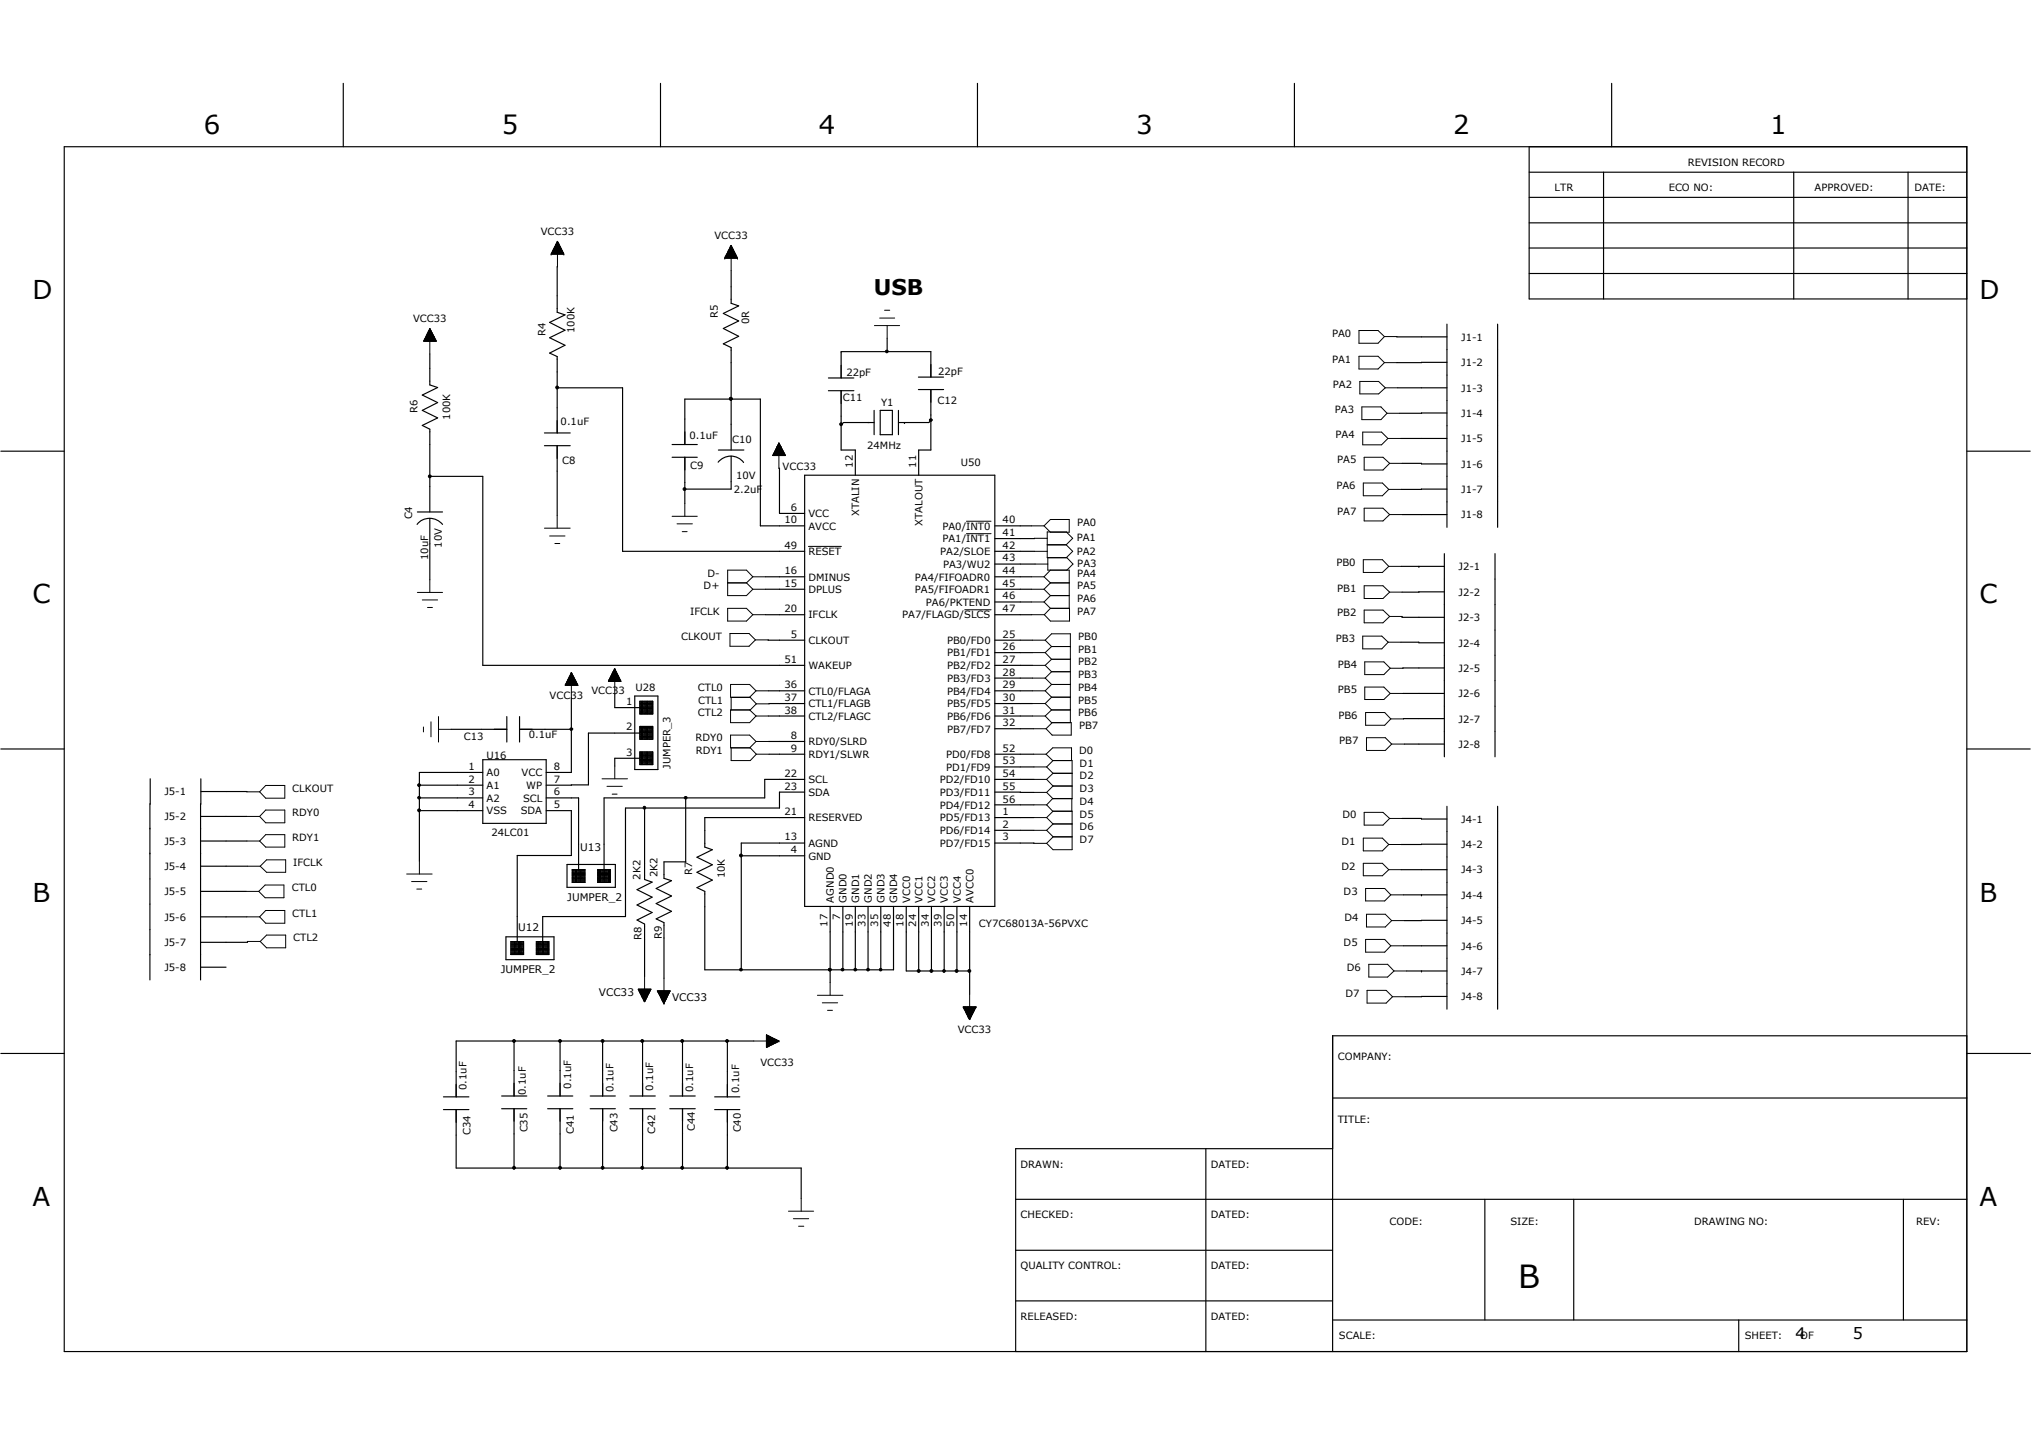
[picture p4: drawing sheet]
<svg xmlns="http://www.w3.org/2000/svg" width="297mm" height="210mm" viewBox="0 0 297 210" stroke-linecap="round" stroke-linejoin="round" font-family="sans-serif">
<g fill="none" stroke="#000" stroke-width=".17">
<path d="M50.2 12.2v9.3M96.6 12.2v9.3M143 12.2v9.3M189.3 12.2v9.3M235.7 12.2v9.3M9.4 21.5h278.3v176.2h-278.3zM81.5 39v6.7l1.1 .4-2.2 1.1 2.2 1.1-2.2 1.1 2.2 1.1-2.2 1.1 1.1 .6v11.1M106.9 39.6v4.8l1.1 .3-2.2 1.1 2.2 1.1-2.2 1.1 2.2 1.2-2.2 1.1 1.1 .5v15M223.6 25.2h64.1M223.6 28.9h64.1M223.6 36.3h64.1M223.6 21.5v22.2h64.1"/>
<path d="M223.6 32.6h64.1M234.5 25.2v18.5M262.3 25.2v18.5M279.1 25.2v18.5M62.9 51.8v4.5l1.1 .4-2.2 1.1 2.2 1.1-2.2 1.1 2.2 1.1-2.2 1.1 1.1 .6v12.1M81.5 56.7h9.6v23.9h26.6M106.9 58.4h.1M121.2 57.1h3.7M121.2 55.3h3.7M123 57.1v8.7h2.1v3.7M129.7 49.5v1.9M134.3 57h3.7"/>
<path d="M134.3 55.2h3.7M136.1 57v8.8h-1.7v3.7M136.1 55.2v-3.8h-13.1v3.9M204.3 49.2l7.3 .1M204.4 56.7h7.2M211.6 47.4v29.7M211.6 53h-7.3M219 47.4v29.7M223.6 40h64.1M.1 66h9.3M61 76.7a2.4 2.4 0 0 1 3.7 0M61 74.9h3.7"/>
<path d="M62.9 69.7h7.7v27.6h47.1M62.9 75.8v9M79.6 65.2h3.8M79.6 63.3h3.8M81.5 65.2v10.2M98.3 66.9h3.7M98.3 65h3.7M100.2 65v-6.6h11v18.5h6.5M100.2 66.9v6.8M105 67.6a2.36 2.36 0 0 1 3.8 0M105.1 65.8h3.7M106.9 66.7v4.8h-6.7"/>
<path d="M113.9 68.5h.1v6.6h3.7M117.7 69.5h27.8v63.1h-27.8zM127.8 60v3.6M127.8 61.8h-4.4l-.4 .3M128.7 60h1.8v3.6h-1.8zM131.4 60v3.6M132.3 61.8h.1M136.1 61.5l-.3 .3h-4.4M145.5 76.9h5.3M151.3 78.7l-5.8 .1M204.8 64.1h6.8M205.1 67.8l6.5 .1"/>
<path d="M205.1 75.3h6.5M211.6 60.4l-6.9 .1M211.6 71.5l-6.7 .1M287.7 66h9.2M112 84.4h5.7M112 86.2h5.7M112 89.9h5.7M112.3 93.6h5.4M145.5 80.6h5.8M145.5 84.4h5.3M145.5 86.2h5.3M145.5 89.9h5.4"/>
<path d="M145.5 93.6h5.5M145.5 97.3h5.5M145.5 82.5h5.9M145.5 88.1h5.3M145.5 95.5h5.5M145.5 99.2h5.5M204.9 93.9l6.3 .1M204.9 82.8h6.3M205.1 90.2v.1h6.1M207.5 82.8h.1M211.2 81v29.7M211.2 86.6h-6.1"/>
<path d="M211.2 97.7h-6M218.6 81v29.7M.1 109.6h9.3M21.9 117.6v25.7M22 113.9v3.7M29.3 117.6v25.7M29.3 119.4h6.8M29.4 113.9v3.7M29.4 115.8h6.7M61.3 114.9h9.3M61.3 116.7h9.3M61.3 118.6h9.3"/>
<path d="M66 106.7h8.1M70.6 111.1h9.3v9.3h-9.3zM70.6 113h-9.3v13M74.1 104.8v3.7M76 106.7h7.6M76 104.8v3.7M79.9 116.7h4.7v10.5M79.9 118.6h3.7v6.5h-8v12.7M83.6 102.1v10.9h-3.7M89.9 101.5v2h3.7M92.8 101.8h3.4v10.8h-3.4zM93.6 102.9h1.9"/>
<path d="M93.6 110.3h1.9M93.6 106.6h1.9M93.6 107.2h-7.5v7.6l-6.2 .1M93.6 102.6h1.9v1.8h-1.9zM93.6 106.3h1.9v1.8h-1.9zM93.6 110h1.9v1.8h-1.9zM93.6 111.8h1.9M93.6 111.6h1.9M93.6 111.4h1.9M93.6 111.3h1.9M93.6 111.1h1.9M93.6 110.9h1.9"/>
<path d="M93.6 110.7h1.9M93.6 110.5h1.9M93.6 110.2h1.9M93.6 107.9h1.9M93.6 107.7h1.9M93.6 107.5h1.9M93.6 107.4h1.9M93.6 107.1h1.9M93.6 107h1.9M93.6 106.8h1.9M93.6 106.4h1.9M93.6 104.4h1.9"/>
<path d="M93.6 104.2h1.9M93.6 104h1.9M93.6 103.8h1.9M93.6 103.6h1.9M93.6 103.5h1.9M93.6 103.3h1.9M93.6 103.1h1.9M93.6 102.7h1.9M93.6 110.9h-3.7v1.2M93.8 102.6v1.8M93.8 106.3v1.8M93.8 110v1.8"/>
<path d="M94 102.6v1.8M94 106.3v1.8M94 110v1.8M94.2 102.6v1.8M94.2 106.3v1.8M94.2 110v1.8M94.3 118.2h.1M94.3 118.2v10.5l1.1 .3-2.2 1.1 2.2 1.1-2.2 1.2 2.2 1.1-2.2 1.1 1.1 .6v7.6M94.4 102.6v1.8M94.4 106.3v1.8M94.4 110v1.8M94.5 102.6v1.8"/>
<path d="M94.5 106.3v1.8M94.5 110v1.8M94.7 102.6v1.8M94.7 106.3v1.8M94.7 110v1.8M94.9 102.6v1.8M94.9 106.3v1.8M94.9 110v1.8M95.1 102.6v1.8M95.1 106.3v1.8M95.1 110v1.8M95.2 102.6v1.8"/>
<path d="M95.2 106.3v1.8M95.2 110v1.8M100.3 116.7v9.4h-3.2v2.4l1.1 .3-2.2 1.2 2.2 1.1-2.2 1.1 2.2 1.1-2.2 1.1 1.1 .6v8.1M112.4 101h5.3M112.4 104.7h5.3M112.4 108.5h5.3M112.5 110.3h5.2M117.7 102.9l-5.2 .1M117.7 114h-5.9v2.7h-23.5v10.5M117.7 115.9h-3.7v2.3h-22.5v15.9h-12.1v3.7M117.7 119.6h-14.6v4.3l1.1 .4-2.3 1.1 2.3 1.1-2.3 1.1 2.3 1.1-2.3 1.1 1.2 .6v11.5h27.6v-9.3M145.5 101h5.5"/>
<path d="M145.5 102.9h5.5M145.5 104.7h5.5M145.5 110.3h5.7M145.5 114h5.7M145.5 115.9h5.7M145.5 119.6h5.7M145.5 106.6h5.6M145.5 112.2h5.7M145.5 117.7h5.7M205.1 119.7l6.5 .1M205.2 101.4h6M205.4 108.8h5.8"/>
<path d="M211.2 105.1l-5.9 .1M211.6 117.9v29.7M219 117.9v29.7M287.7 109.6h9.2M29.3 123h6.8M29.3 126.7h6.9M29.3 130.4h6.7M29.3 134.1h6.8M36.2 137.7v.1h-6.9M74 137h7v3.4h-7zM74.7 138.3h1.9M74.7 137.8h1.9v1.8h-1.9z"/>
<path d="M74.7 139.4h1.9M74.7 139.3h1.9M74.7 139.1h1.9M74.7 138.9h1.9M74.7 138.7h1.9M74.7 138.5h1.9M74.7 138.1h1.9M74.7 138h1.9M74.9 137.8v1.8M75.1 137.8v1.8M75.3 137.8v1.8M75.4 137.8v1.8"/>
<path d="M75.6 137.8v1.8M75.8 137.8v1.8M76 137.8v1.8M76.2 137.8v1.8M76.3 137.8v1.8M76.5 137.8v1.8M78.4 138.3h1.9M78.4 137.8h1.9v1.8h-1.9zM78.4 139.4h1.9M78.4 139.3h1.9M78.4 139.1h1.9M78.4 138.9h1.9"/>
<path d="M78.4 138.7h1.9M78.4 138.5h1.9M78.4 138.1h1.9M78.4 138h1.9M78.6 137.8v1.8M78.7 137.8v1.8M78.9 137.8v1.8M79.1 137.8v1.8M79.3 137.8v1.8M79.5 137.8v1.8M79.7 137.8v1.8M79.9 137.8v1.8"/>
<path d="M80.1 137.8v1.8M82.9 126.4h7.1v3.4h-7.1zM83.7 127.2h1.9v1.9h-1.9zM83.7 128.9h1.9M83.7 128.7h1.9M83.7 128.5h1.9M83.7 128.3h1.9M83.7 128.1h1.9M83.7 127.9h1.9M83.7 127.8h1.9M83.7 127.6h1.9M83.7 127.4h1.9"/>
<path d="M83.8 127.2v1.9M83.9 127.2v1.9M84.2 127.2v1.9M84.3 127.2v1.9M84.5 127.2v1.9M84.7 127.2v1.9M84.9 127.2v1.9M85.1 127.2v1.9M85.3 127.2v1.9M85.4 127.2v1.9M87.4 127.2h1.9v1.9h-1.9zM87.4 128.9h1.9"/>
<path d="M87.4 128.7h1.9M87.4 128.5h1.9M87.4 128.3h1.9M87.4 128.1h1.9M87.4 127.9h1.9M87.4 127.8h1.9M87.4 127.6h1.9M87.4 127.4h1.9M87.5 127.2v1.9M87.7 127.2v1.9M87.8 127.2v1.9M88 127.2v1.9"/>
<path d="M88.2 127.2v1.9M88.4 127.2v1.9M88.6 127.2v1.9M88.8 127.2v1.9M89 127.2v1.9M89.2 127.2v1.9M108.4 125.2h9.3M117.7 123.3h-9.3v18.6M121.4 132.6v11.1M123.3 132.6v9.3M125.1 132.6v9.3M127 132.6v9.3"/>
<path d="M128.8 132.6v9.3M132.5 132.6v9.4h9.3M134.4 132.6v9.4M136.2 132.6v9.4M138.1 132.6v9.4M140 132.6v9.4M141.8 132.6v12.8M145.5 123.3l5.7 .1M145.5 121.5h5.7M204.9 127.2h6.7M205.3 130.9h6.3M205.3 138.3h6.3"/>
<path d="M207.9 130.9h.1M211.6 123.5h-6.7M211.6 134.6l-6.2 .1M.1 154.1h9.3M29.3 141.5h3.8M75.2 152.3h.1M75.2 152.3v8M81.9 152.3h.1M81.9 152.3v8M88.1 152.3h.1M88.1 152.3v8M94 152.3h.1"/>
<path d="M94 152.3v8M99.8 152.3h.1M99.8 152.3v8M106.4 152.3h.1M106.4 152.3v8.1M110.2 152.3h-43.5v8.1M121.4 141.9h.1M134.4 142h.1M136.2 142h.1M138.1 142h.1M140 142h.1M205.7 142h5.9"/>
<path d="M207.9 142h.1M211.6 145.8h-6.1M287.7 151.5h-92.8v46.2M287.7 154.1h9.3M64.9 162.3h3.7M64.9 160.4h3.7M66.7 162.3v8.6h50.5v4.4M73.4 162.2h3.6M73.4 160.3h3.6M75.2 170.9h.1M75.2 162.2v8.7M80.1 162.2h3.7"/>
<path d="M80.1 160.3h3.7M81.9 170.9h.1M81.9 162.2v8.7M86.3 162.2h3.7M86.3 160.3h3.7M88.1 170.9h.1M88.1 162.2v8.7M92.1 162.2h3.7M92.1 160.3h3.7M94 170.9h.1M94 162.2v8.7M98 162.2h3.7"/>
<path d="M98 160.3h3.7M99.8 170.9h.1M99.8 162.2v8.7M104.5 162.3h3.7M104.5 160.4h3.7M106.4 170.9h.1M106.4 162.3v8.6M148.5 175.4h139.2M176.4 168v29.7M194.9 160.6h92.8M194.9 168h-46.4v29.7M217.2 175.4v17.7"/>
<path d="M230.2 175.4v17.7M278.4 175.4v17.7M148.5 182.9h46.4M148.5 190.3h46.4M194.9 193.1h92.8M254.3 193.1v4.6"/>
</g>
<g fill="none" stroke="#000" stroke-width=".15">
<path d="M80.6 37.2h.1M80.6 37.2h1.9M80.6 37.1h1.8M80.7 37h1.7M80.7 37v.2M80.8 36.9h1.5M80.8 36.8v.4M80.8 36.8h1.5M80.9 36.7h1.4M80.9 36.7v.5M80.9 36.7h1.3M80.9 36.6h1.3"/>
<path d="M80.9 36.5v.7M81 36.5h1.1M81 36.4h1.1M81 36.4v.8M81 36.4h1M81.1 36.3h.9v.9M81.1 36.2v1M81.1 36.2h.9M81.1 36.1h.8M81.1 36v1.2M81.2 36h.7M81.2 35.9h.7"/>
<path d="M81.2 35.9v1.3M81.3 35.9h.5M81.3 35.7v1.5M81.3 35.8h.5M81.4 35.7h.3M81.4 35.6v1.6M81.4 35.6h.3M81.4 35.5v1.7M81.5 35.3v1.9M81.5 35.5h.1M81.5 35.4h.1v1.8M81.5 35.3h.1"/>
<path d="M81.5 35.3v3.7M81.5 35.3l-.9 1.9M81.5 35.3l1 1.9M81.7 35.5v1.7M81.7 35.6v1.6M81.8 35.8v1.4M81.9 36v1.2M82 36.1v1.1M82.1 36.4v.8M82.2 36.5v.7M82.3 36.7v.5M82.3 36.9v.3"/>
<path d="M82.4 37v.2M82.5 37.2h.1M106 37.8h.1M106 37.8h1.9M106 37.7h1.8M106 37.6h1.8M106 37.5v.3M106.1 37.5h1.6M106.1 37.4v.4M106.2 37.4h1.5M106.2 37.3h1.5M106.2 37.3v.5"/>
<path d="M106.3 37.3h1.3M106.3 37.2h1.3v.6M106.3 37.1v.7M106.3 37.1h1.2M106.4 37h1.1M106.4 37v.8M106.4 36.8v1M106.4 37h1M106.4 36.9h1M106.5 36.8h.9M106.5 36.7h.8M106.5 36.6v1.2"/>
<path d="M106.6 36.6h.7M106.6 36.5v1.3M106.6 36.5h.6M106.7 36.4h.5M106.8 36.3h.3v1.5M106.8 36.2h.3M106.8 36.2v1.6M106.8 36.2h.2M106.8 36v1.8M106.8 36.1h.2M106.9 36h.1M106.9 35.9v1.9"/>
<path d="M106.9 35.9h.1M106.9 35.9v3.7M106.9 35.9l-.9 1.9M106.9 35.9l1 1.9M107 36v1.8M107 36.1v1.7M107.1 36.4h-.4v1.4M107.2 36.4v1.4M107.3 36.5v1.3M107.3 36.7v1.1M107.4 36.9v.9M107.5 37v.8"/>
<path d="M107.7 37.3v.5M107.7 37.5v.3M107.8 37.6v.2M107.9 37.8h.1M62 49.9h1.8M62 49.8v.1M62.1 49.8h1.7v.1M62.1 49.7h1.6M62.1 49.7v.2M62.1 49.6h1.5v.3M62.1 49.5v.4M62.2 49.5h1.4"/>
<path d="M62.2 49.4h1.3M62.3 49.3h1.2M62.4 49.1h1M62.4 49.1v.8M62.4 49h.9M62.4 48.9v1M62.5 48.9h.8M62.5 48.9h.7M62.5 48.7v1.2M62.6 48.8h.6M62.6 48.7h.6v1.2M62.6 48.6h.5"/>
<path d="M62.6 48.4v1.5M62.7 48.5h.4M62.7 48.4h.3M62.7 48.3v1.6M62.8 48.3h.2M62.8 48.3h.1M62.8 48.1v1.8M62.9 48.1h.1M62.9 48v3.8M62.9 48l-.9 1.9M62.9 48l.9 1.9h-1.8M62.9 48.2h.1"/>
<path d="M62.9 48.2v1.7M63 48.3v1.6M63.1 48.6h-.5v1.3M63.1 48.5v1.4M63.2 48.8v1.1M63.3 48.9v1M63.4 49.1v.8M63.5 49.2h-1.2v.7M63.5 49.4h-1.3v.5M63.5 49.2v.7M63.5 49.4v.5M63.7 49.7v.2"/>
<path d="M81.3 56.5h.3l.1 .2-.1 .1-.1 .1-.2-.1zM106.7 58.2h.3l.1 .1-.1 .2h-.1h-.2zM127.9 47.6h3.7M128.6 46.5h2.2M129.4 45.4h.7M129.6 51.3h.2l.1 .1-.1 .1-.1 .1-.1-.1zM129.7 47.6v1.9M198.8 48.3h2.7l1 .9-1 1h-2.7zM198.8 52.1h2.7l1 .9-1 1h-2.7zM198.9 55.8h2.7l1 .9-1 .9h-2.7zM199.2 59.5h2.8l.9 1-.9 .9h-2.8zM202.5 49.2h1.8"/>
<path d="M202.5 53h1.8M202.6 56.7h1.8M62.7 69.5h.3l.1 .2-.1 .1-.1 .1-.2-.1zM79.6 77.3h3.8M80.4 78.4h2.2M81.1 79.5h.8M81.5 75.4v1.9M98.3 75.5h3.7M99 76.6h2.3M99.8 77.8h.7M100 71.4h.3v.1v.2l-.2 .1-.1-.1zM100.2 73.7v1.8"/>
<path d="M113 66.6h1.8M113 66.5v.1M113.1 66.5h1.7M113.1 66.4h1.7v.2M113.1 66.4v.2M113.2 66.3h1.5M113.2 66.6v-.3h1.5v.3M113.2 66.2h1.4M113.3 66.1h1.3v.5M113.4 66h1.1v.6M113.4 65.9h1.1M113.4 66v.6"/>
<path d="M113.4 66.6v-.8h1.1v.8M113.4 65.7h1M113.5 65.7h.9v.9M113.5 65.6v1M113.5 65.6h.8M113.6 65.5h.7v1.1M113.6 65.4v1.2M113.6 65.4h.7M113.6 65.4h.7v1.2M113.6 65.3v1.3M113.7 65.3h.5M113.7 65.2h.5v1.4"/>
<path d="M113.7 65.2v1.4M113.7 65.2h.4M113.8 65.1h.3v1.5M113.8 65v1.6M113.8 65h.2M113.9 64.9h.1v1.7M113.9 64.9v1.7M113.9 64.8h.1M113.9 64.8v3.7M113.9 64.8l-.9 1.8M113.9 64.8l1 1.8h-1.9M113.9 64.9h.1"/>
<path d="M114.6 66.1h-1.3v.5M118.2 79.9h4.9M122.9 61.9h.3v.2v.1l-.2 .1-.1-.1zM136 61.3h.3l.1 .1-.1 .2h-.2h-.1zM141.3 76.2h3.6M141.3 78.1h3.6M150.8 76.9h1.9M151.3 78.7h1.9M152.7 76.9l.9-.9h2.8v1.9h-2.8zM153.2 77.8h2.8l.9 .9-.9 1h-2.8zM199.3 63.2h2.8l.9 .9-.9 1h-2.8zM199.4 70.7h2.8l.9 .9-.9 .9h-2.8z"/>
<path d="M199.5 66.9h2.8l.9 .9-.9 .9h-2.8zM199.5 74.3h2.8l.9 1-.9 .9h-2.8zM202.9 60.5h1.8M203 64.1h1.8M203.1 71.6h1.8M203.2 67.8h1.9M203.2 75.3h1.9M61 86.7h3.7M61.8 87.8h2.2M62.5 88.9h.7M62.9 84.8v1.9M82.8 100v.2"/>
<path d="M82.8 100h1.6M82.8 99.9h1.5M82.8 99.8v.4M82.9 99.8h1.4M82.9 99.7h1.4v.5M83 99.6h1.2M83.1 99.4h1M83.1 99.4v.8M83.1 99.3h.9M83.1 99.2v1M83.2 99.2h.8M83.2 99.1h.7"/>
<path d="M83.2 99v1.2M83.3 99.1h.6M83.3 99h.6M83.3 98.9h.5M83.3 98.9v1.3M83.4 98.8h.4v1.4M83.4 98.7h.3M83.4 98.6v1.6M83.5 98.6h.2M83.5 98.6h.1M83.5 98.5v1.7M83.6 98.4h.1"/>
<path d="M83.6 98.4v3.7M83.6 98.4l-.9 1.8M83.6 98.4l.9 1.8h-1.8M83.6 98.5h.1M83.6 98.5v1.7M83.7 98.7v1.5M83.8 98.8h-.4v1.4M83.9 99v1.2M83.9 99.1v1.1M84 99.3v.9M84.1 99.4v.8M84.2 99.5h-1.2v.7"/>
<path d="M84.2 99.7h-1.3v.5M84.2 99.6v.6M84.3 99.9v.3M84.4 100v.2M89 99.6l1.8 .1M89 99.5h1.8M89 99.6v.1M89.1 99.4h1.6v.3M89.1 99.4v.3M89.1 99.4h1.6M89.2 99.3h1.4v.4M89.2 99.3v.4"/>
<path d="M89.2 99.2h1.4M89.2 99.1h1.3v.6M89.2 99.1v.6M89.3 99.1h1.2M89.3 99h1.2v.7M89.3 99v.7M89.4 98.9h1M89.4 99.7v-.9h1v.9M89.4 98.8h1M89.4 98.7h.9v1M89.4 98.6v1.1M89.5 98.6h.8"/>
<path d="M89.5 98.6h.8v1.1M89.6 98.4h.6v1.3M89.7 98.3h.4v1.4M89.7 98.2v1.5M89.7 98.2h.4M89.7 98.1h.3v1.6M89.7 98v1.7M89.8 98h.2M89.8 98h.2v1.7M89.8 97.9v1.8M89.9 97.9h.1M89.9 97.8h.1"/>
<path d="M89.9 97.8l-.9 1.9h1.8M89.9 97.8v3.7M89.9 97.8l.9 1.9M90.2 98.3h-.6v1.4M90.3 98.5h-.8v1.2M106.4 85.3h2.8M106.4 89h2.8l.9 .9-.9 .9h-2.8zM106.8 92.7h2.8l.9 .9-.9 .9h-2.8zM109.2 85.3l.9 .9M110.1 86.2h1.9M110.1 84.4l-.9-1h-2.8v3.7h2.8l.9-.9M110.1 84.4h1.9"/>
<path d="M110.1 84.4l-.9 .9M110.1 89.9h1.9M110.5 93.6h1.8M141.1 89.2h3.8M150.8 86.2h1.9M150.8 84.4h1.9M150.8 88.1h1.9M150.9 89.9h1.8M151 93.6h1.9M151 95.5h1.9M151 97.3h1.9M151 99.2h1.9"/>
<path d="M151.3 80.6h1.9M151.4 82.5h1.8M152.7 86.2l.9 .9M152.7 84.4l.9 .9M152.7 88.1l.9 .9M152.9 93.6l.9 1M152.9 93.6l.9-.9h2.7v13M152.9 95.5l.9 .9M152.9 97.3l.9 1M152.9 99.2l.9 .9M153.2 81.6v1.8h3.2v5.6M153.6 87.1h2.8"/>
<path d="M153.6 85.3h2.8M153.6 85.3l-.9 .9M153.6 83.4l-.9 1M153.6 89h2.8v1.8h-2.8l-.9-.9M153.6 87.1l-.9 1M153.6 89l-.9 .9M153.8 94.6h2.7M153.8 96.4h2.7M153.8 94.6l-.9 .9M153.8 98.3h2.7M153.8 96.4l-.9 .9M153.8 98.3l-.9 .9"/>
<path d="M156 81.6l.9-1-.9-.9h-2.8v1.9h2.8l.9 .9-.9 .9M199.3 93h2.8l.9 .9-.9 1h-2.8zM199.4 81.9h2.8l.9 .9-.9 .9h-2.8zM199.5 85.7h2.8l.9 .9-.9 .9h-2.8zM199.5 89.2h2.8l.9 1-.9 .9h-2.8zM199.6 96.8h2.8l.9 .9-.9 1h-2.8zM203 93.9h1.9M203.1 82.8h1.8M203.2 86.6h1.9M203.2 90.2h1.9M203.3 97.7h1.9M36.1 115.8h1.9"/>
<path d="M36.1 119.4h1.9M38.9 114.9h2.8v1.9h-2.8l-.9-1zM38.9 118.5h2.8v1.9h-2.8l-.9-1zM61.1 114.7h.3l.1 .2-.1 .1-.1 .1-.2-.1zM61.1 116.6h.3l.1 .1-.1 .1-.1 .1-.2-.1zM61.1 118.4h.3l.1 .1-.1 .2h-.1h-.2zM61.9 106.3v.8M63 105.6v2.2M64.1 106.7h1.9M64.1 104.8v3.7M82.7 100.2h1.8M82.7 100.1v.1"/>
<path d="M82.8 100.1h1.7M83.4 106.5h.3l.1 .1-.1 .2h-.1h-.2zM84.5 100.2h.1M88 113.9h3.8M88.8 115h2.2M89.5 116.2h.8M89.9 112.1v1.8M94.1 118h.3v.3l-.2 .1-.1-.1zM100.1 116.6h.3l.1 .1-.1 .1-.1 .1-.2-.1zM106.8 100.1h2.8l1 .9-1 1h-2.8zM106.9 109.4v1.9h2.8l.9-1M109.6 103.8l1 .9"/>
<path d="M110.6 101h1.8M110.6 104.7h1.8M110.6 108.5l-1-1h-2.8v1.9h2.9l.9 .9M110.6 108.5h1.8M110.6 108.5l-1 .9M110.6 103l-.9 .8h-2.9v1.9h2.8l1-1M110.6 110.3h1.9M110.6 103l-.9-1h-2.8v1.8M110.6 103h1.9M151 101h1.9M151 102.9h1.9M151 104.7h1.9"/>
<path d="M151.1 106.6h1.9M151.2 110.3h1.8M151.2 112.2h1.9M151.2 114h1.9M151.2 115.9h1.9M151.2 117.7h1.9M151.2 119.6h1.9M152.9 101l.9 1M152.9 102.9l.9 .9M152.9 104.7l.9 1h2.9v1.8h-2.8l-.9-.9M153 110.3l1 1h2.8v5.5h-2.8l-.9-.9M153 110.3l1-.9h2.7v1.9"/>
<path d="M153.1 112.2l.9 .9M153.1 117.7l.9 1h2.8v3.7h-2.8l-.9-.9M153.1 114l.9 1M153.1 117.7l.9-.9h2.8v1.9M153.1 119.6l.9 .9M153.8 100.1h2.7M153.8 102h2.7M153.8 100.1l-.9 .9M153.8 103.8h2.7M153.8 102l-.9 .9M153.8 103.8l-.9 .9M153.9 105.7l-.9 .9"/>
<path d="M154 113.1h2.8M154 111.3l-.9 .9M154 115h2.8M154 113.1l-.9 .9M154 115l-.9 .9M154 118.7l-.9 .9M199.5 118.8h2.8l.9 .9-.9 1h-2.8zM199.6 100.5h2.8l.9 .9-.9 .9h-2.8zM199.7 104.2h2.8l.9 1-.9 .9h-2.8zM199.9 107.9h2.7l.9 .9-.9 1h-2.7zM203.2 119.7h1.9M203.3 101.4h1.9"/>
<path d="M203.4 105.2h1.9M203.5 108.8h1.9M36 130.4h1.8M36.1 123h1.9M36.1 134.1h1.9M36.2 126.7h1.9M36.2 137.7h1.9M38.8 129.5h2.7v1.8h-2.7l-1-.9zM38.9 122.1h2.8v1.8h-2.8l-.9-.9zM38.9 133.2h2.8v1.8h-2.8l-.9-.9zM39 125.8h2.8v1.8h-2.8l-.9-.9zM39 136.8h2.8v1.8h-2.8l-.9-.9z"/>
<path d="M59.5 127.8h3.7M60.2 128.9h2.2M61 130h.7M61.3 126v1.8M108.2 125h.3l.1 .1-.1 .2h-.1h-.2zM151.2 121.5h1.9M151.2 123.4h1.9M154 122.4h2.8v1.9h-2.8l-.9-.9zM154 120.5h2.8M154 120.5l-.9 1M199.4 126.3h2.8l.9 .9-.9 .9h-2.8zM199.4 122.6h2.8l.9 .9-.9 1h-2.8z"/>
<path d="M199.7 130h2.8l.9 .9-.9 .9h-2.8zM199.7 137.4h2.8l.9 .9-.9 1h-2.8zM199.9 133.7h2.7l.9 1-.9 .9h-2.7zM203.1 123.5h1.8M203.1 127.2h1.8M203.4 130.9h1.9M203.4 138.3h1.9M203.5 134.7h1.9M75 152.1h.3l.1 .2-.1 .1-.1 .1-.2-.1zM81.8 152.1h.2l.1 .2-.1 .1-.1 .1-.1-.1zM88 152.1h.3v.2v.1l-.2 .1-.1-.1zM93.3 144.7h1.9l-.9 1.8z"/>
<path d="M93.4 144.7v.1h1.8M93.4 144.9h1.7M93.5 145h1.6M93.5 144.7v.2h1.6M93.6 145.2h1.4M93.6 144.7v.4h1.4v-.4M93.6 144.7v.5h1.4M93.6 145.3h1.3M93.7 144.7v.7h1.2M93.7 145.5h1.1M93.8 144.7v.8h1M93.8 152.1h.3v.2v.1l-.2 .1-.1-.1z"/>
<path d="M93.8 145.6h.9M93.8 145.7h.9M93.8 144.7v1M93.8 145.8h.9M93.9 145.8h.8M93.9 144.7v1.2M93.9 145.9h.7M94 144.7v1.3M94 146h.5M94.1 144.7v1.4h.4M94.1 146.3h.3M94.1 144.7v1.6"/>
<path d="M94.2 146.4h.2M94.2 146.3h.2M94.2 144.7v1.8M94.2 146.5h.1M94.3 142.8v3.7M94.4 144.7v1.7M94.4 144.7v1.5h-.3M94.5 144.7v1.4M94.6 144.7v1.3h-.6M94.7 144.7v1.1M94.7 144.7v.9M94.8 144.7v.8"/>
<path d="M94.9 144.7v.6M95 144.7v.5M95.1 144.7v.2M95.2 144.7h.1M96.2 144.9v.2h1.8M96.3 144.9v.3M96.3 145.2h1.6M96.3 144.9v.4h1.5v-.4M96.4 145.4h1.4M96.4 144.9v.6M96.5 145.5h1.2M96.5 145.7h1.2"/>
<path d="M96.5 144.9v.7M96.6 145.8h1M96.6 144.9v.9M96.6 144.9v1.1M96.7 146h.8M96.7 144.9v1.2M96.8 146.1h.6M96.8 144.9v1.4M96.9 146.3h.5M96.9 144.9v1.5M96.9 146.4h.4M96.9 144.9v1.7"/>
<path d="M97 146.6h.2M97 144.9v1.8M97.1 146.7h.1M97.1 146.8h.1M97.1 143.1v3.7M97.2 144.9v1.7h-.2M97.2 144.9v1.6h-.3M97.3 144.9v1.4h-.4M97.4 144.9v1.3h-.6M97.5 144.9v1.1h-.8M97.5 144.9v1h-.9M97.6 144.9v.9h-1"/>
<path d="M97.7 144.9v.7h-1.2M97.7 144.9v.6h-1.3M97.9 144.9v.3h-1.6M98 144.9l-1.8 .1M98 144.9h-1.9l1 1.9M98 144.9l-.9 1.9M99.6 152.1h.3l.1 .2-.1 .1-.1 .1-.2-.1zM106.2 152.1h.3v.2v.1l-.2 .1-.1-.1zM108.2 141.7h.3l.1 .1-.1 .2h-.1h-.2zM110.2 152.3h3.7M112.1 151.8h.9v.9M112.1 151.9h1.1v.8"/>
<path d="M112.1 152h1.3v.6M112.1 152.1h1.4v.4M112.1 152.1h1.5v.3M112.1 152.2h1.7v.2M112.1 151.4v1.8l1.8-.9M112.1 151.4l1.8 .9M112.1 153.2h.1M112.1 153.1h.2M112.1 151.6h.4v1.4h-.4M112.1 153h.5M112.1 152.9h.7M112.1 152.8h.8"/>
<path d="M112.1 152.7h1M112.1 152.5h1.5M112.1 152.4h1.6M112.1 152.4h1.8M112.1 151.8h.8v1M112.1 151.7h.6v1.2M112.1 151.6h.5v1.4M112.1 151.5h.2v1.6M112.1 151.4v1.8M112.2 151.4v1.8M112.4 151.5v1.6M112.5 151.6v1.4"/>
<path d="M112.6 151.7v1.2M112.8 151.8v1M113 151.8v1M113.1 151.9v.8M113.3 151.9v.8h-1.2M113.4 152v.6h-1.3M113.6 152.1v.4M113.7 152.2v.2M113.9 152.3h.1M119.5 145.6h3.8M120.3 146.7h2.2M121 147.8h.7"/>
<path d="M121.2 141.7h.3l.1 .1-.1 .2h-.1h-.2zM121.4 143.7v1.9M123.1 141.7h.3v.1v.2h-.2h-.1zM124.9 141.7h.3l.1 .1-.1 .2h-.1h-.2zM126.8 141.7h.3l.1 .1-.1 .2h-.1h-.2zM128.7 141.7h.2v.3h-.1h-.1zM134.2 141.9h.3l.1 .1-.1 .2h-.1h-.2zM136.1 141.9h.3v.1v.2h-.2h-.1zM137.9 141.9h.3v.3h-.2h-.1zM139.8 141.9h.2l.1 .1-.1 .2h-.1h-.1zM140.9 147.3h.1M140.9 147.3l.9 1.8"/>
<path d="M140.9 147.3h1.8M140.9 147.4h1.8M141 147.5h1.6M141 147.3v.2h1.7M141 147.3v.3h1.6M141.1 147.7h1.4M141.1 147.3v.4h1.4v-.4M141.1 147.8h1.3M141.2 147.3v.6h1.2M141.2 147.3v.7h1.2M141.3 147.3v.9h1M141.3 148.1h1"/>
<path d="M141.3 148.3h.9M141.4 147.3v1.1h.8M141.4 148.4h.8M141.5 148.6h.6M141.5 148.5h.6M141.5 147.3v1.2M141.6 147.3v1.4h.4M141.6 148.8h.4M141.6 147.3v1.5M141.6 141.9h.3l.1 .1-.1 .2h-.1h-.2zM141.6 148.9h.3M141.7 147.3v1.7h.2"/>
<path d="M141.7 149h.2M141.8 149.1h.1M141.8 147.3v1.8M141.8 145.4v3.7M141.9 147.3v1.8M141.9 147.3v1.6M142 147.3v1.5M142.1 147.3v1.3h-.5M142.1 147.3v1.2M142.2 147.3v1M142.3 147.3v.9M142.4 147.3v.7h-1.2"/>
<path d="M142.4 147.3v.6M142.6 147.3v.3M142.7 147.3v.1M142.7 147.3h.1M142.7 147.3l-.9 1.8M199.9 144.9h2.8l1 .9-1 .9h-2.8zM200.2 141.1h2.7l1 .9-1 .9h-2.7zM203.7 145.8h1.8M203.9 142h1.8M75 170.7h.3l.1 .1-.1 .2h-.1h-.2zM81.8 170.7h.2l.1 .1-.1 .2h-.1h-.1zM88 170.7h.3v.1v.2h-.2h-.1z"/>
<path d="M93.8 170.7h.3v.1v.2h-.2h-.1zM99.6 170.7h.3l.1 .1-.1 .2h-.1h-.2zM106.2 170.7h.3v.1v.2h-.2h-.1zM115.3 177.2h3.7M116 178.3h2.3M116.8 179.4h.8M117.2 175.3v1.9"/>
</g>
<g fill="#000">
<path d="M81.3 56.5h.3l.1 .2-.1 .1-.1 .1-.2-.1z" fill-rule="evenodd"/>
<path d="M106.7 58.2h.3l.1 .1-.1 .2h-.1h-.2z" fill-rule="evenodd"/>
<path d="M106.7 58.2h.3l.1 .1-.1 .2h-.1h-.2z" fill-rule="evenodd"/>
<path d="M129.6 51.3h.2l.1 .1-.1 .1-.1 .1-.1-.1z" fill-rule="evenodd"/>
<path d="M62.7 69.5h.3l.1 .2-.1 .1-.1 .1-.2-.1z" fill-rule="evenodd"/>
<path d="M100 71.4h.3v.1v.2l-.2 .1-.1-.1z" fill-rule="evenodd"/>
<path d="M122.9 61.9h.3v.2v.1l-.2 .1-.1-.1z" fill-rule="evenodd"/>
<path d="M136 61.3h.3l.1 .1-.1 .2h-.2h-.1z" fill-rule="evenodd"/>
<path d="M61.1 114.7h.3l.1 .2-.1 .1-.1 .1-.2-.1z" fill-rule="evenodd"/>
<path d="M61.1 116.6h.3l.1 .1-.1 .1-.1 .1-.2-.1z" fill-rule="evenodd"/>
<path d="M61.1 118.4h.3l.1 .1-.1 .2h-.1h-.2z" fill-rule="evenodd"/>
<path d="M83.4 106.5h.3l.1 .1-.1 .2h-.1h-.2z" fill-rule="evenodd"/>
<path d="M94.1 118h.3v.3l-.2 .1-.1-.1z" fill-rule="evenodd"/>
<path d="M100.1 116.6h.3l.1 .1-.1 .1-.1 .1-.2-.1z" fill-rule="evenodd"/>
<path d="M108.2 125h.3l.1 .1-.1 .2h-.1h-.2z" fill-rule="evenodd"/>
<path d="M75 152.1h.3l.1 .2-.1 .1-.1 .1-.2-.1z" fill-rule="evenodd"/>
<path d="M81.8 152.1h.2l.1 .2-.1 .1-.1 .1-.1-.1z" fill-rule="evenodd"/>
<path d="M88 152.1h.3v.2v.1l-.2 .1-.1-.1z" fill-rule="evenodd"/>
<path d="M93.8 152.1h.3v.2v.1l-.2 .1-.1-.1z" fill-rule="evenodd"/>
<path d="M99.6 152.1h.3l.1 .2-.1 .1-.1 .1-.2-.1z" fill-rule="evenodd"/>
<path d="M106.2 152.1h.3v.2v.1l-.2 .1-.1-.1z" fill-rule="evenodd"/>
<path d="M108.2 141.7h.3l.1 .1-.1 .2h-.1h-.2z" fill-rule="evenodd"/>
<path d="M121.2 141.7h.3l.1 .1-.1 .2h-.1h-.2z" fill-rule="evenodd"/>
<path d="M121.2 141.7h.3l.1 .1-.1 .2h-.1h-.2z" fill-rule="evenodd"/>
<path d="M123.1 141.7h.3v.1v.2h-.2h-.1z" fill-rule="evenodd"/>
<path d="M124.9 141.7h.3l.1 .1-.1 .2h-.1h-.2z" fill-rule="evenodd"/>
<path d="M126.8 141.7h.3l.1 .1-.1 .2h-.1h-.2z" fill-rule="evenodd"/>
<path d="M128.7 141.7h.2v.3h-.1h-.1z" fill-rule="evenodd"/>
<path d="M134.2 141.9h.3l.1 .1-.1 .2h-.1h-.2z" fill-rule="evenodd"/>
<path d="M136.1 141.9h.3v.1v.2h-.2h-.1z" fill-rule="evenodd"/>
<path d="M137.9 141.9h.3v.3h-.2h-.1z" fill-rule="evenodd"/>
<path d="M139.8 141.9h.2l.1 .1-.1 .2h-.1h-.1z" fill-rule="evenodd"/>
<path d="M141.6 141.9h.3l.1 .1-.1 .2h-.1h-.2z" fill-rule="evenodd"/>
<path d="M75 170.7h.3l.1 .1-.1 .2h-.1h-.2z" fill-rule="evenodd"/>
<path d="M81.8 170.7h.2l.1 .1-.1 .2h-.1h-.1z" fill-rule="evenodd"/>
<path d="M88 170.7h.3v.1v.2h-.2h-.1z" fill-rule="evenodd"/>
<path d="M93.8 170.7h.3v.1v.2h-.2h-.1z" fill-rule="evenodd"/>
<path d="M99.6 170.7h.3l.1 .1-.1 .2h-.1h-.2z" fill-rule="evenodd"/>
<path d="M106.2 170.7h.3v.1v.2h-.2h-.1z" fill-rule="evenodd"/>
</g>
<text font-size="4.7" x="222" y="188.3">B</text>
<g font-size="3.8">
<text x="29.8" y="19.6">6</text>
<text x="73.4" y="19.6">5</text>
<text x="119.8" y="19.6">4</text>
<text x="166.2" y="19.6">3</text>
<text x="212.5" y="19.6">2</text>
<text x="258.9" y="19.6">1</text>
<text x="4.7" y="43.7">D</text>
<text x="289.5" y="43.7">D</text>
<text x="4.7" y="88.2">C</text>
<text x="289.5" y="88.2">C</text>
<text x="4.7" y="131.9">B</text>
<text x="289.5" y="131.9">B</text>
<text x="4.7" y="176.4">A</text>
<text x="289.5" y="176.4">A</text>
</g>
<text font-size="3.2" x="127.8" y="43.1">USB</text>
<g font-size="2.3">
<text x="262.6" y="195.8">4</text>
<text x="271" y="195.8">5</text>
</g>
<g font-size="1.5">
<text x="227.4" y="28">LTR</text>
<text x="244" y="28">ECO NO:</text>
<text x="246.8" y="24.3">REVISION RECORD</text>
<text x="265.4" y="28">APPROVED:</text>
<text x="280" y="28">DATE:</text>
<text x="79.1" y="34.4">VCC33</text>
<text x="104.5" y="35">VCC33</text>
<text x="60.4" y="47.2">VCC33</text>
<text x="105" y="46.5" transform="rotate(-90 105 46.5)">R5</text>
<text x="109.6" y="47.4" transform="rotate(-90 109.6 47.4)">0R</text>
<text x="79.8" y="49.1" transform="rotate(-90 79.8 49.1)">R4</text>
<text x="84" y="48.7" transform="rotate(-90 84 48.7)">100K</text>
<text x="194.8" y="49.2">PA0</text>
<text x="194.8" y="53">PA1</text>
<text x="213.7" y="49.8">J1-1</text>
<text x="213.7" y="53.6">J1-2</text>
<text x="123.3" y="58.7">C11</text>
<text x="123.8" y="55">22pF</text>
<text x="128.9" y="59.4">Y1</text>
<text x="137.1" y="59.1">C12</text>
<text x="137.2" y="54.9">22pF</text>
<text x="194.9" y="56.7">PA2</text>
<text x="213.7" y="57.3">J1-3</text>
<text x="61" y="60.5" transform="rotate(-90 61 60.5)">R6</text>
<text x="65.8" y="61.4" transform="rotate(-90 65.8 61.4)">100K</text>
<text x="82" y="62.2">0.1uF</text>
<text x="100.8" y="64.2">0.1uF</text>
<text x="107.1" y="64.9">C10</text>
<text x="126.8" y="65.7">24MHz</text>
<text x="195.2" y="60.5">PA3</text>
<text x="195.3" y="64.1">PA4</text>
<text x="213.7" y="61">J1-4</text>
<text x="213.7" y="64.7">J1-5</text>
<text x="82.2" y="67.9">C8</text>
<text x="101" y="68.6">C9</text>
<text x="107.7" y="70.1">10V</text>
<text x="114.5" y="68.8">VCC33</text>
<text x="124.7" y="68.4" transform="rotate(-90 124.7 68.4)">12</text>
<text x="134" y="68.4" transform="rotate(-90 134 68.4)">11</text>
<text x="140.5" y="68.2">U50</text>
<text x="195.4" y="71.6">PA6</text>
<text x="195.6" y="67.8">PA5</text>
<text x="213.7" y="68.4">J1-6</text>
<text x="60.3" y="76" transform="rotate(-90 60.3 76)">C4</text>
<text x="107.3" y="72.1">2.2uF</text>
<text x="114.7" y="76.5">10</text>
<text x="115.7" y="74.7">6</text>
<text x="118.2" y="75.6">VCC</text>
<text x="118.2" y="77.5">AVCC</text>
<text x="125.6" y="75.5" transform="rotate(-90 125.6 75.5)">XTALIN</text>
<text x="134.9" y="76.9" transform="rotate(-90 134.9 76.9)">XTALOUT</text>
<text x="137.8" y="77.5">PA0/INT0</text>
<text x="146.6" y="76.5">40</text>
<text x="157.5" y="76.9">PA0</text>
<text x="195.6" y="75.3">PA7</text>
<text x="213.7" y="72.1">J1-7</text>
<text x="213.7" y="75.8">J1-8</text>
<text x="62.6" y="81.9" transform="rotate(-90 62.6 81.9)">10uF</text>
<text x="64.6" y="80.1" transform="rotate(-90 64.6 80.1)">10V</text>
<text x="114.7" y="80.3">49</text>
<text x="114.7" y="84">16</text>
<text x="118.2" y="81.2">RESET</text>
<text x="137.5" y="81.2">PA2/SLOE</text>
<text x="137.8" y="79.3">PA1/INT1</text>
<text x="137.9" y="83.1">PA3/WU2</text>
<text x="146.6" y="78.4">41</text>
<text x="146.6" y="80.3">42</text>
<text x="146.6" y="82.1">43</text>
<text x="146.6" y="84">44</text>
<text x="157.5" y="81.2">PA2</text>
<text x="157.5" y="79.1">PA1</text>
<text x="157.6" y="82.9">PA3</text>
<text x="195.4" y="82.8">PB0</text>
<text x="213.3" y="83.4">J2-1</text>
<text x="101" y="89.9">IFCLK</text>
<text x="102.9" y="86.2">D+</text>
<text x="103.5" y="84.4">D-</text>
<text x="114.7" y="85.8">15</text>
<text x="114.7" y="89.5">20</text>
<text x="118.2" y="84.9">DMINUS</text>
<text x="118.2" y="86.7">DPLUS</text>
<text x="133.8" y="84.9">PA4/FIFOADR0</text>
<text x="133.8" y="86.7">PA5/FIFOADR1</text>
<text x="135.4" y="88.6">PA6/PKTEND</text>
<text x="146.6" y="85.8">45</text>
<text x="146.6" y="87.7">46</text>
<text x="146.6" y="89.5">47</text>
<text x="157.5" y="86.2">PA5</text>
<text x="157.5" y="84.4">PA4</text>
<text x="157.5" y="88.1">PA6</text>
<text x="157.5" y="89.9">PA7</text>
<text x="195.6" y="86.6">PB1</text>
<text x="213.3" y="87.1">J2-2</text>
<text x="99.6" y="93.6">CLKOUT</text>
<text x="115.7" y="93.3">5</text>
<text x="118.2" y="90.5">IFCLK</text>
<text x="118.2" y="94.2">CLKOUT</text>
<text x="131.9" y="90.5">PA7/FLAGD/SLCS</text>
<text x="138.5" y="94.2">PB0/FD0</text>
<text x="146.6" y="93.3">25</text>
<text x="146.6" y="95.1">26</text>
<text x="157.7" y="93.6">PB0</text>
<text x="157.7" y="95.5">PB1</text>
<text x="195.4" y="93.9">PB3</text>
<text x="195.6" y="90.2">PB2</text>
<text x="213.3" y="90.8">J2-3</text>
<text x="213.3" y="94.6">J2-4</text>
<text x="86.5" y="101.5">VCC33</text>
<text x="93" y="101">U28</text>
<text x="102.1" y="101">CTL0</text>
<text x="114.7" y="97">51</text>
<text x="114.7" y="100.7">36</text>
<text x="118.2" y="97.9">WAKEUP</text>
<text x="118.2" y="101.6">CTL0/FLAGA</text>
<text x="138.5" y="96">PB1/FD1</text>
<text x="138.5" y="97.9">PB2/FD2</text>
<text x="138.5" y="99.7">PB3/FD3</text>
<text x="138.5" y="101.6">PB4/FD4</text>
<text x="146.6" y="97">27</text>
<text x="146.6" y="98.8">28</text>
<text x="146.6" y="100.7">29</text>
<text x="157.7" y="97.3">PB2</text>
<text x="157.7" y="99.2">PB3</text>
<text x="157.7" y="101">PB4</text>
<text x="195.7" y="97.7">PB4</text>
<text x="195.7" y="101.4">PB5</text>
<text x="213.3" y="98.3">J2-5</text>
<text x="213.3" y="102">J2-6</text>
<text x="77.3" y="107.9">0.1uF</text>
<text x="80.4" y="102.2">VCC33</text>
<text x="91.6" y="103.1">1</text>
<text x="91.6" y="106.8">2</text>
<text x="102.1" y="104.7">CTL2</text>
<text x="102.1" y="103">CTL1</text>
<text x="114.7" y="102.5">37</text>
<text x="114.7" y="104.4">38</text>
<text x="118.2" y="103.5">CTL1/FLAGB</text>
<text x="118.2" y="105.3">CTL2/FLAGC</text>
<text x="138.5" y="103.5">PB5/FD5</text>
<text x="138.5" y="105.3">PB6/FD6</text>
<text x="138.5" y="107.1">PB7/FD7</text>
<text x="146.6" y="102.5">30</text>
<text x="146.6" y="104.4">31</text>
<text x="146.6" y="106.3">32</text>
<text x="157.7" y="102.9">PB5</text>
<text x="157.7" y="104.7">PB6</text>
<text x="157.8" y="106.6">PB7</text>
<text x="195.7" y="105.2">PB6</text>
<text x="213.3" y="105.7">J2-7</text>
<text x="67.9" y="108.3">C13</text>
<text x="68.5" y="112.6">1</text>
<text x="71.2" y="113.5">A0</text>
<text x="71.2" y="111">U16</text>
<text x="76.3" y="113.5">VCC</text>
<text x="81" y="112.6">8</text>
<text x="91.6" y="110.5">3</text>
<text x="98" y="112.4" transform="rotate(-90 98 112.4)">JUMPER_3</text>
<text x="101.7" y="108.5">RDY0</text>
<text x="101.8" y="110.3">RDY1</text>
<text x="114.7" y="113.7">22</text>
<text x="115.7" y="108.1">8</text>
<text x="115.7" y="109.9">9</text>
<text x="118.2" y="109">RDY0/SLRD</text>
<text x="118.2" y="110.9">RDY1/SLWR</text>
<text x="138.4" y="110.9">PD0/FD8</text>
<text x="138.4" y="112.7">PD1/FD9</text>
<text x="146.6" y="109.9">52</text>
<text x="146.6" y="111.8">53</text>
<text x="146.6" y="113.7">54</text>
<text x="157.8" y="110.3">D0</text>
<text x="157.9" y="112.2">D1</text>
<text x="195.9" y="108.8">PB7</text>
<text x="213.3" y="109.4">J2-8</text>
<text x="24" y="116.3">J5-1</text>
<text x="24" y="120">J5-2</text>
<text x="42.8" y="115.8">CLKOUT</text>
<text x="42.8" y="119.4">RDY0</text>
<text x="68.5" y="114.5">2</text>
<text x="68.5" y="116.3">3</text>
<text x="68.5" y="118.2">4</text>
<text x="71.2" y="115.4">A1</text>
<text x="71.2" y="117.3">A2</text>
<text x="71.2" y="119.1">VSS</text>
<text x="76.2" y="119.1">SDA</text>
<text x="76.5" y="117.3">SCL</text>
<text x="77" y="115.4">WP</text>
<text x="81" y="118.2">5</text>
<text x="81" y="116.3">6</text>
<text x="81" y="114.5">7</text>
<text x="114.7" y="115.5">23</text>
<text x="114.7" y="119.2">21</text>
<text x="118.2" y="114.6">SCL</text>
<text x="118.2" y="116.4">SDA</text>
<text x="137.5" y="114.6">PD2/FD10</text>
<text x="137.5" y="116.4">PD3/FD11</text>
<text x="137.5" y="118.3">PD4/FD12</text>
<text x="146.6" y="115.5">55</text>
<text x="146.6" y="117.4">56</text>
<text x="146.6" y="119.2">1</text>
<text x="157.9" y="114">D2</text>
<text x="157.9" y="115.9">D3</text>
<text x="157.9" y="117.7">D4</text>
<text x="157.9" y="119.6">D5</text>
<text x="196.3" y="119.7">D0</text>
<text x="24" y="123.6">J5-3</text>
<text x="42.8" y="123">RDY1</text>
<text x="71.9" y="122.3">24LC01</text>
<text x="84.8" y="124.5">U13</text>
<text x="114.7" y="122.9">13</text>
<text x="115.7" y="124.8">4</text>
<text x="118.2" y="120.1">RESERVED</text>
<text x="118.2" y="123.9">AGND</text>
<text x="118.2" y="125.7">GND</text>
<text x="137.5" y="120.1">PD5/FD13</text>
<text x="137.5" y="122">PD6/FD14</text>
<text x="137.5" y="123.9">PD7/FD15</text>
<text x="146.6" y="121.1">2</text>
<text x="146.6" y="122.9">3</text>
<text x="157.9" y="121.5">D6</text>
<text x="157.9" y="123.4">D7</text>
<text x="196.2" y="123.5">D1</text>
<text x="213.7" y="120.4">J4-1</text>
<text x="213.7" y="124">J4-2</text>
<text x="24" y="127.2">J5-4</text>
<text x="24" y="131">J5-5</text>
<text x="42.7" y="130.4">CTL0</text>
<text x="42.9" y="126.7">IFCLK</text>
<text x="83" y="131.8">JUMPER_2</text>
<text x="93.7" y="128.7" transform="rotate(-90 93.7 128.7)">2K2</text>
<text x="96.2" y="128.4" transform="rotate(-90 96.2 128.4)">2K2</text>
<text x="101.2" y="128" transform="rotate(-90 101.2 128)">R7</text>
<text x="106" y="128.5" transform="rotate(-90 106 128.5)">10K</text>
<text x="196.2" y="127.2">D2</text>
<text x="196.5" y="130.9">D3</text>
<text x="213.7" y="127.8">J4-3</text>
<text x="213.7" y="131.5">J4-4</text>
<text x="24" y="134.7">J5-6</text>
<text x="42.8" y="134.1">CTL1</text>
<text x="42.9" y="137.7">CTL2</text>
<text x="75.8" y="136.2">U12</text>
<text x="93.8" y="137.5" transform="rotate(-90 93.8 137.5)">R8</text>
<text x="96.8" y="137.3" transform="rotate(-90 96.8 137.3)">R9</text>
<text x="121" y="135.6" transform="rotate(-90 121 135.6)">17</text>
<text x="122" y="132" transform="rotate(-90 122 132)">AGND0</text>
<text x="122.9" y="134.6" transform="rotate(-90 122.9 134.6)">7</text>
<text x="123.8" y="132" transform="rotate(-90 123.8 132)">GND0</text>
<text x="124.7" y="135.6" transform="rotate(-90 124.7 135.6)">19</text>
<text x="125.6" y="132" transform="rotate(-90 125.6 132)">GND1</text>
<text x="126.6" y="135.6" transform="rotate(-90 126.6 135.6)">33</text>
<text x="127.5" y="132" transform="rotate(-90 127.5 132)">GND2</text>
<text x="128.4" y="135.6" transform="rotate(-90 128.4 135.6)">35</text>
<text x="129.4" y="132" transform="rotate(-90 129.4 132)">GND3</text>
<text x="130.3" y="135.6" transform="rotate(-90 130.3 135.6)">48</text>
<text x="131.2" y="132" transform="rotate(-90 131.2 132)">GND4</text>
<text x="132.2" y="135.6" transform="rotate(-90 132.2 135.6)">18</text>
<text x="133.1" y="132" transform="rotate(-90 133.1 132)">VCC0</text>
<text x="134" y="135.6" transform="rotate(-90 134 135.6)">24</text>
<text x="134.9" y="132" transform="rotate(-90 134.9 132)">VCC1</text>
<text x="135.8" y="135.6" transform="rotate(-90 135.8 135.6)">34</text>
<text x="136.8" y="132" transform="rotate(-90 136.8 132)">VCC2</text>
<text x="137.7" y="135.6" transform="rotate(-90 137.7 135.6)">39</text>
<text x="138.6" y="132" transform="rotate(-90 138.6 132)">VCC3</text>
<text x="139.6" y="135.6" transform="rotate(-90 139.6 135.6)">50</text>
<text x="140.5" y="132" transform="rotate(-90 140.5 132)">VCC4</text>
<text x="141.4" y="135.6" transform="rotate(-90 141.4 135.6)">14</text>
<text x="142.4" y="132" transform="rotate(-90 142.4 132)">AVCC0</text>
<text x="143.2" y="135.6">CY7C68013A-56PVXC</text>
<text x="196.6" y="134.7">D4</text>
<text x="213.7" y="135.2">J4-5</text>
<text x="24" y="138.4">J5-7</text>
<text x="24" y="142">J5-8</text>
<text x="73.2" y="142.4">JUMPER_2</text>
<text x="196.5" y="138.3">D5</text>
<text x="197" y="142">D6</text>
<text x="213.7" y="138.9">J4-6</text>
<text x="213.7" y="142.6">J4-7</text>
<text x="87.6" y="145.7">VCC33</text>
<text x="98.3" y="146.4">VCC33</text>
<text x="196.8" y="145.8">D7</text>
<text x="213.7" y="146.3">J4-8</text>
<text x="111.2" y="156">VCC33</text>
<text x="140.1" y="151.1">VCC33</text>
<text x="195.7" y="155.1">COMPANY:</text>
<text x="68.2" y="159.5" transform="rotate(-90 68.2 159.5)">0.1uF</text>
<text x="76.9" y="160.2" transform="rotate(-90 76.9 160.2)">0.1uF</text>
<text x="83.5" y="159.3" transform="rotate(-90 83.5 159.3)">0.1uF</text>
<text x="89.7" y="159.8" transform="rotate(-90 89.7 159.8)">0.1uF</text>
<text x="95.5" y="159.6" transform="rotate(-90 95.5 159.6)">0.1uF</text>
<text x="101.4" y="159.8" transform="rotate(-90 101.4 159.8)">0.1uF</text>
<text x="108.1" y="159.9" transform="rotate(-90 108.1 159.9)">0.1uF</text>
<text x="68.8" y="166.1" transform="rotate(-90 68.8 166.1)">C34</text>
<text x="77.2" y="165.7" transform="rotate(-90 77.2 165.7)">C35</text>
<text x="83.9" y="165.9" transform="rotate(-90 83.9 165.9)">C41</text>
<text x="90.3" y="165.7" transform="rotate(-90 90.3 165.7)">C43</text>
<text x="95.8" y="165.9" transform="rotate(-90 95.8 165.9)">C42</text>
<text x="101.6" y="165.5" transform="rotate(-90 101.6 165.5)">C44</text>
<text x="108.4" y="165.7" transform="rotate(-90 108.4 165.7)">C40</text>
<text x="195.7" y="164.3">TITLE:</text>
<text x="149.3" y="170.8">DRAWN:</text>
<text x="177.1" y="170.8">DATED:</text>
<text x="149.3" y="178.2">CHECKED:</text>
<text x="177.1" y="178.2">DATED:</text>
<text x="203.2" y="179.2">CODE:</text>
<text x="220.9" y="179.2">SIZE:</text>
<text x="247.8" y="179.2">DRAWING NO:</text>
<text x="280.2" y="179.2">REV:</text>
<text x="149.3" y="185.7">QUALITY CONTROL:</text>
<text x="177.1" y="185.7">DATED:</text>
<text x="149.3" y="193.1">RELEASED:</text>
<text x="177.1" y="193.1">DATED:</text>
<text x="195.8" y="195.8">SCALE:</text>
<text x="255.2" y="195.8">SHEET:</text>
<text x="263.3" y="195.8">OF</text>
</g>
</svg>
